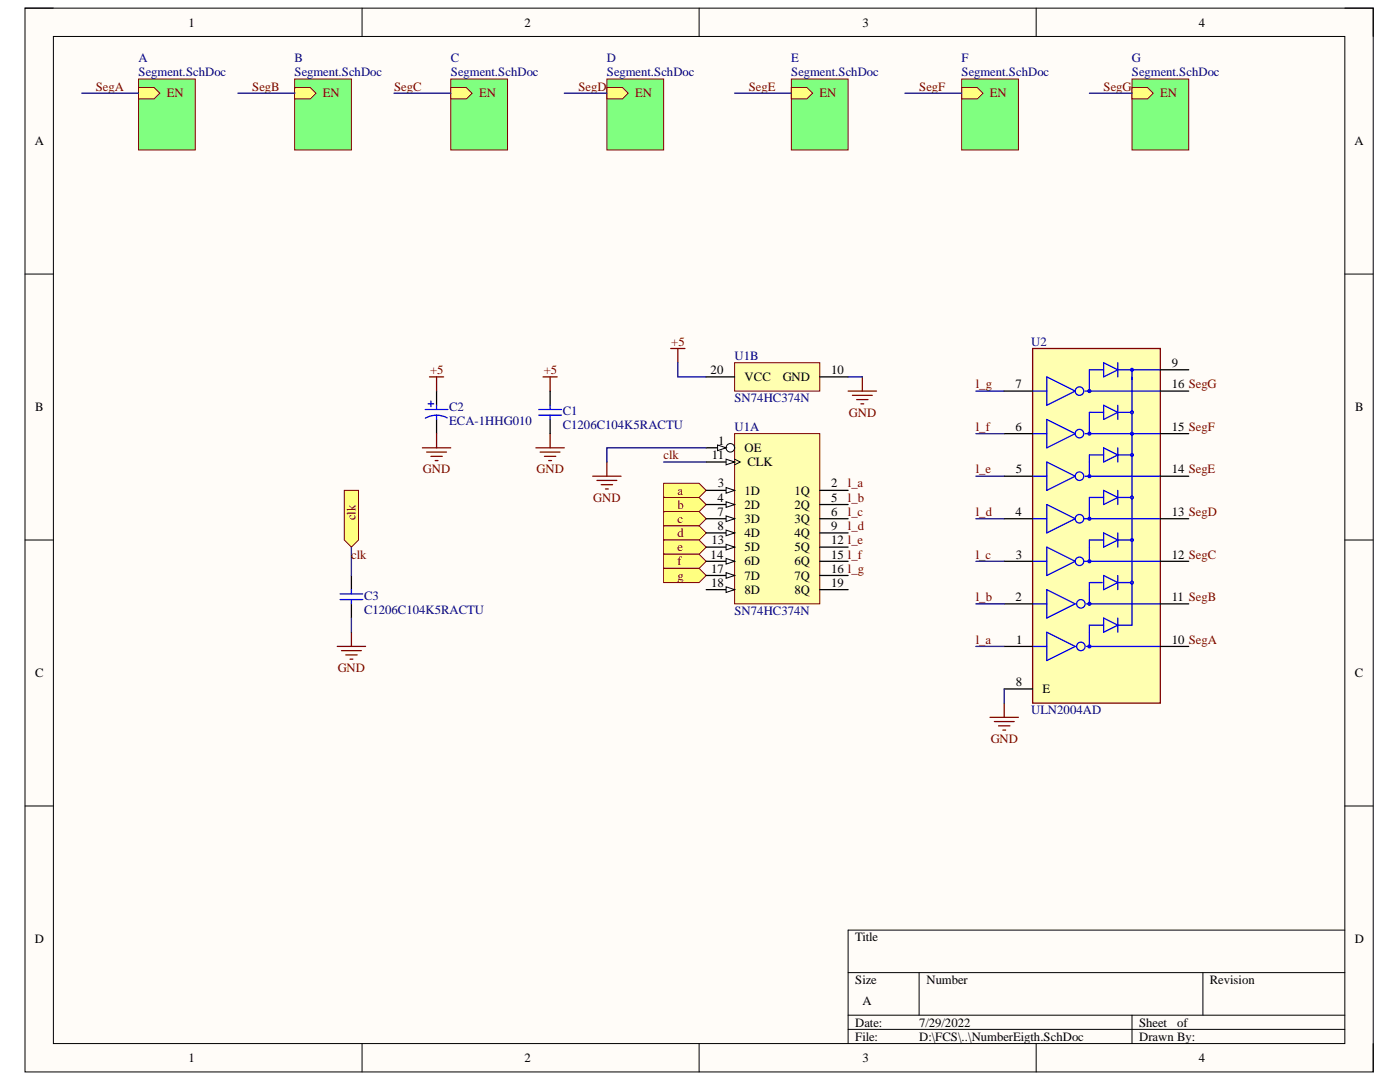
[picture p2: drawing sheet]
<svg xmlns="http://www.w3.org/2000/svg" width="279mm" height="216mm" viewBox="0 0 279 216" stroke-linecap="round" stroke-linejoin="round" font-family="sans-serif">
<path d="M5 1.6h269.1v212.3h-269.1z" fill-rule="evenodd" fill="#fffcf8"/>
<path d="M5 1.6h269.1v212.3h-269.1z" fill="none" stroke="#000" stroke-width=".2"/>
<path d="M10.7 7.3h257.7v200.9h-257.7z" fill-rule="evenodd" fill="#fffcf8"/>
<g fill="none" stroke="#000" stroke-width=".2">
<path d="M5 1.6h5.7M10.7 7.3h257.7v200.9h-257.7zM72.3 1.6v5.7M139.5 1.6v5.7M206.8 1.6v5.7M268.4 1.6h5.7v5.7M5 54.7h5.7M268.4 54.7h5.7M5 107.8h5.7M268.4 107.8h5.7M5 160.8h5.7M268.4 160.8h5.7"/>
<path d="M169.3 194.1h99.1M183.4 194.1v8.5M240.1 194.1v8.5M268.4 185.6h-99.1v22.6M72.3 208.2v5.7M139.5 208.2v5.7M169.3 202.6h99.1M169.3 205.4h99.1M206.8 208.2v5.7M225.9 202.6v5.6M274.1 208.2v5.7"/>
</g>
<path d="M27.6 15.8h11.4v14.1h-11.4z" fill-rule="evenodd" fill="#80ff80"/>
<path d="M27.6 15.8h11.4v14.1h-11.4z" fill="none" stroke="#800000" stroke-width=".2"/>
<path d="M27.6 17.5h3.2l1.1 1.1-1.1 1.1h-3.2z" fill-rule="evenodd" fill="#ffff80"/>
<path d="M27.6 17.5h3.2l1.1 1.1-1.1 1.1h-3.2z" fill="none" stroke="#800000" stroke-width=".2"/>
<path d="M58.8 15.8h11.3v14.1h-11.3z" fill-rule="evenodd" fill="#80ff80"/>
<path d="M58.8 15.8h11.3v14.1h-11.3z" fill="none" stroke="#800000" stroke-width=".2"/>
<path d="M58.8 17.5h3.1l1.2 1.1-1.2 1.1h-3.1z" fill-rule="evenodd" fill="#ffff80"/>
<path d="M58.8 17.5h3.1l1.2 1.1-1.2 1.1h-3.1z" fill="none" stroke="#800000" stroke-width=".2"/>
<path d="M90 15.8h11.3v14.1h-11.3z" fill-rule="evenodd" fill="#80ff80"/>
<path d="M90 15.8h11.3v14.1h-11.3z" fill="none" stroke="#800000" stroke-width=".2"/>
<path d="M90 17.5h3.1l1.1 1.1-1.1 1.1h-3.1z" fill-rule="evenodd" fill="#ffff80"/>
<path d="M90 17.5h3.1l1.1 1.1-1.1 1.1h-3.1z" fill="none" stroke="#800000" stroke-width=".2"/>
<path d="M121.1 15.8h11.3v14.1h-11.3z" fill-rule="evenodd" fill="#80ff80"/>
<path d="M121.1 15.8h11.3v14.1h-11.3z" fill="none" stroke="#800000" stroke-width=".2"/>
<path d="M121.1 17.5h3.1l1.2 1.1-1.2 1.1h-3.1z" fill-rule="evenodd" fill="#ffff80"/>
<path d="M121.1 17.5h3.1l1.2 1.1-1.2 1.1h-3.1z" fill="none" stroke="#800000" stroke-width=".2"/>
<path d="M157.9 15.8h11.4v14.1h-11.4z" fill-rule="evenodd" fill="#80ff80"/>
<path d="M157.9 15.8h11.4v14.1h-11.4z" fill="none" stroke="#800000" stroke-width=".2"/>
<path d="M157.9 17.5h3.1l1.2 1.1-1.2 1.1h-3.1z" fill-rule="evenodd" fill="#ffff80"/>
<path d="M157.9 17.5h3.1l1.2 1.1-1.2 1.1h-3.1z" fill="none" stroke="#800000" stroke-width=".2"/>
<path d="M191.9 15.8h11.3v14.1h-11.3z" fill-rule="evenodd" fill="#80ff80"/>
<path d="M191.9 15.8h11.3v14.1h-11.3z" fill="none" stroke="#800000" stroke-width=".2"/>
<path d="M191.9 17.5h3.1l1.2 1.1-1.2 1.1h-3.1z" fill-rule="evenodd" fill="#ffff80"/>
<path d="M191.9 17.5h3.1l1.2 1.1-1.2 1.1h-3.1z" fill="none" stroke="#800000" stroke-width=".2"/>
<path d="M225.9 15.8h11.3v14.1h-11.3z" fill-rule="evenodd" fill="#80ff80"/>
<path d="M225.9 15.8h11.3v14.1h-11.3z" fill="none" stroke="#800000" stroke-width=".2"/>
<path d="M225.9 17.5h3.1l1.2 1.1-1.2 1.1h-3.1z" fill-rule="evenodd" fill="#ffff80"/>
<path d="M225.9 17.5h3.1l1.2 1.1-1.2 1.1h-3.1z" fill="none" stroke="#800000" stroke-width=".2"/>
<path d="M206.1 69.5h25.5v70.8h-25.5z" fill-rule="evenodd" fill="#ffffb0"/>
<g fill="none" stroke="#800000" stroke-width=".25">
<path d="M85.7 75.2h2.8M87.1 75.2v2.8M108.4 75.2h2.8M109.8 75.2v2.8M133.9 69.5h2.8M135.3 69.5v2.9M169.3 78h5.6M170.1 78.9h4M171 79.7h2.2M172.1 75.2v2.8M206.1 69.5h25.5v70.8h-25.5zM84.3 89.4h5.7"/>
<path d="M85.1 90.2h4M86 91.1h2.3M86.8 91.9h.6M87.1 86.5v2.9M107 89.4h5.6M107.8 90.2h4M108.7 91.1h2.2M109.5 91.9h.6M109.8 86.5v2.9M118.3 95h5.6M119.1 95.9h4M120 96.7h2.2"/>
<path d="M120.8 97.6h.6M121.1 92.2v2.8M171.8 80.6h.6M67.3 129h5.7M68.1 129.8h4M69 130.7h2.3M69.9 131.5h.5M70.1 126.2v2.8M197.6 143.1h5.6M198.4 144h4M199.3 144.8h2.3M200.1 145.7h.6"/>
<path d="M200.4 140.3v2.8"/>
</g>
<g fill="none" stroke="#00f" stroke-width=".25">
<path d="M206.1 78h2.8M208.9 75.2l5.7 2.8-5.7 2.9zM216.6 78h15M220.2 72.4l2.9 1.4-2.9 1.4zM220.2 73.8h-2.8v4.2M223.1 72.4v2.8M223.1 73.8h8.5M225.9 73.8v50.9h-2.8M84.9 81.7h4.5M87.1 82.8l1.3 .2 .9 .4M87.1 82.8l-.9 .1-1.3 .5M87.1 82.8v.9"/>
<path d="M206.1 86.5h2.8M206.1 95h2.8M208.9 83.7l5.7 2.8-5.7 2.9zM208.9 92.2l5.7 2.8-5.7 2.8zM216.6 86.5h15M216.6 95h15M220.2 80.9l2.9 1.4-2.9 1.4zM220.2 89.4l2.9 1.4-2.9 1.4zM220.2 97.8l2.9 1.5-2.9 1.4zM220.2 82.3h-2.8v4.2M220.2 90.8h-2.8v4.2M220.2 99.3h-2.8v4.2"/>
<path d="M223.1 80.9v2.8M223.1 89.4v2.8M223.1 97.8v2.9M223.1 99.3h2.5M223.1 90.8h2.5M223.1 82.3h2.5M206.1 103.5h2.8M206.1 112h2.8M208.9 100.7l5.7 2.8-5.7 2.8zM208.9 109.2l5.7 2.8-5.7 2.8zM208.9 117.7l5.7 2.8-5.7 2.8zM216.3 103.5h15.3"/>
<path d="M216.3 112h15.3M220 116.2h-2.6v4.3M220.2 106.3l2.9 1.5-2.9 1.4zM220.2 114.8l2.9 1.4-2.9 1.5zM220.2 107.8h-2.8v4.2M223.1 106.3v2.9M223.1 114.8v2.9M223.1 116.2h2.5M223.1 107.8h2.5M206.1 120.5h2.8M206.1 129h2.8M208.9 126.2l5.7 2.8-5.7 2.8z"/>
<path d="M216.8 120.5h14.8M216.8 129h14.8M220.2 123.3l2.9 1.4-2.9 1.5zM220.2 124.7h-2.8v4.3M223.1 123.3v2.9"/>
<circle cx="215.4" cy="78" r=".85"/>
<circle cx="217.4" cy="78" r=".29"/>
<circle cx="225.9" cy="73.8" r=".28"/>
<circle cx="215.4" cy="95" r=".85"/>
<circle cx="215.4" cy="86.5" r=".85"/>
<circle cx="217.4" cy="95" r=".28"/>
<circle cx="217.4" cy="86.5" r=".29"/>
<circle cx="225.9" cy="99.3" r=".28"/>
<circle cx="225.9" cy="82.3" r=".28"/>
<circle cx="225.9" cy="86.5" r=".28"/>
<circle cx="225.9" cy="90.8" r=".28"/>
<circle cx="215.4" cy="112" r=".85"/>
<circle cx="215.4" cy="103.5" r=".85"/>
<circle cx="217.4" cy="103.5" r=".28"/>
<circle cx="217.4" cy="112" r=".29"/>
<circle cx="225.9" cy="107.8" r=".28"/>
<circle cx="225.9" cy="116.2" r=".28"/>
<circle cx="215.7" cy="129" r=".85"/>
<circle cx="215.7" cy="120.5" r=".85"/>
<circle cx="217.4" cy="129" r=".28"/>
<circle cx="217.4" cy="120.5" r=".29"/>
</g>
<g fill="none" stroke="#000" stroke-width=".25">
<path d="M200.4 78h5.7M231.6 78h5.6M231.6 73.8h5.6M87.1 83.7v2.8M200.4 86.5h5.7M200.4 95h5.7M231.6 86.5h5.6M231.6 95h5.6M200.4 112h5.7M200.4 103.5h5.7M231.6 112h5.6M231.6 103.5h5.6"/>
<path d="M200.4 129h5.7M200.4 120.5h5.7M200.4 137.5h5.7M231.6 129h5.6M231.6 120.5h5.6"/>
</g>
<path d="M132.4 96.4h7.1l1.4 1.5-1.4 1.4h-7.1z" fill-rule="evenodd" fill="#ffff80"/>
<path d="M132.4 96.4h7.1l1.4 1.5-1.4 1.4h-7.1z" fill="none" stroke="#800000" stroke-width=".2"/>
<path d="M132.4 99.3h7.1l1.4 1.4-1.4 1.4h-7.1z" fill-rule="evenodd" fill="#ffff80"/>
<path d="M132.4 99.3h7.1l1.4 1.4-1.4 1.4h-7.1z" fill="none" stroke="#800000" stroke-width=".2"/>
<path d="M132.4 102.1h7.1l1.4 1.4-1.4 1.4h-7.1z" fill-rule="evenodd" fill="#ffff80"/>
<path d="M132.4 102.1h7.1l1.4 1.4-1.4 1.4h-7.1z" fill="none" stroke="#800000" stroke-width=".2"/>
<path d="M132.4 104.9h7.1l1.4 1.4-1.4 1.5h-7.1z" fill-rule="evenodd" fill="#ffff80"/>
<path d="M132.4 104.9h7.1l1.4 1.4-1.4 1.5h-7.1z" fill="none" stroke="#800000" stroke-width=".2"/>
<path d="M132.4 107.8h7.1l1.4 1.4-1.4 1.4h-7.1z" fill-rule="evenodd" fill="#ffff80"/>
<path d="M132.4 107.8h7.1l1.4 1.4-1.4 1.4h-7.1z" fill="none" stroke="#800000" stroke-width=".2"/>
<path d="M132.4 110.6h7.1l1.4 1.4-1.4 1.4h-7.1z" fill-rule="evenodd" fill="#ffff80"/>
<path d="M132.4 110.6h7.1l1.4 1.4-1.4 1.4h-7.1z" fill="none" stroke="#800000" stroke-width=".2"/>
<path d="M132.4 113.4h7.1l1.4 1.4-1.4 1.4h-7.1z" fill-rule="evenodd" fill="#ffff80"/>
<path d="M132.4 113.4h7.1l1.4 1.4-1.4 1.4h-7.1z" fill="none" stroke="#800000" stroke-width=".2"/>
<path d="M146.6 86.5h17v34h-17z" fill-rule="evenodd" fill="#ffffb0"/>
<path d="M146.6 86.5h17v34h-17z" fill="none" stroke="#800000" stroke-width=".2"/>
<path d="M140.9 89.4h5.7" fill="none" stroke="#000" stroke-width=".25"/>
<circle cx="145.8" cy="89.4" r=".85" fill="#f8fcff"/>
<circle cx="145.8" cy="89.4" r=".85" fill="none" stroke="#000" stroke-width=".2"/>
<path d="M143.2 88.8l1.7 .6-1.7 .5z" fill="#f8fcff"/>
<path d="M143.2 88.8l1.7 .6-1.7 .5z" fill="none" stroke="#000" stroke-width=".2"/>
<path d="M140.9 92.2h5.7" fill="none" stroke="#000" stroke-width=".25"/>
<path d="M144.9 91.6l1.7 .6-1.7 .6z" fill="#f8fcff"/>
<path d="M144.9 91.6l1.7 .6-1.7 .6zM146.6 91.6l1.1 .6-1.1 .6" fill="none" stroke="#000" stroke-width=".2"/>
<path d="M140.9 109.2h5.7M163.6 109.2h5.7" fill="none" stroke="#000" stroke-width=".25"/>
<path d="M144.9 108.6l1.7 .6-1.7 .5z" fill="#f8fcff"/>
<path d="M144.9 108.6l1.7 .6-1.7 .5z" fill="none" stroke="#000" stroke-width=".2"/>
<path d="M140.9 112h5.7" fill="none" stroke="#000" stroke-width=".25"/>
<path d="M144.9 111.4l1.7 .6-1.7 .6z" fill="#f8fcff"/>
<path d="M144.9 111.4l1.7 .6-1.7 .6z" fill="none" stroke="#000" stroke-width=".2"/>
<path d="M140.9 114.8h5.7M163.6 112h5.7M163.6 114.8h5.7" fill="none" stroke="#000" stroke-width=".25"/>
<path d="M144.9 114.3l1.7 .5-1.7 .6z" fill="#f8fcff"/>
<path d="M144.9 114.3l1.7 .5-1.7 .6z" fill="none" stroke="#000" stroke-width=".2"/>
<path d="M140.9 117.7h5.7" fill="none" stroke="#000" stroke-width=".25"/>
<path d="M144.9 117.1l1.7 .6-1.7 .5z" fill="#f8fcff"/>
<path d="M144.9 117.1l1.7 .6-1.7 .5z" fill="none" stroke="#000" stroke-width=".2"/>
<path d="M140.9 97.9h5.7M163.6 97.9h5.7M163.6 117.7h5.7" fill="none" stroke="#000" stroke-width=".25"/>
<path d="M144.9 97.3l1.7 .6-1.7 .5z" fill="#f8fcff"/>
<path d="M144.9 97.3l1.7 .6-1.7 .5z" fill="none" stroke="#000" stroke-width=".2"/>
<path d="M140.9 100.7h5.7" fill="none" stroke="#000" stroke-width=".25"/>
<path d="M144.9 100.1l1.7 .6-1.7 .5z" fill="#f8fcff"/>
<path d="M144.9 100.1l1.7 .6-1.7 .5z" fill="none" stroke="#000" stroke-width=".2"/>
<path d="M140.9 103.5h5.7M163.6 100.7h5.7M163.6 103.5h5.7" fill="none" stroke="#000" stroke-width=".25"/>
<path d="M144.9 102.9l1.7 .6-1.7 .6z" fill="#f8fcff"/>
<path d="M144.9 102.9l1.7 .6-1.7 .6z" fill="none" stroke="#000" stroke-width=".2"/>
<path d="M140.9 106.3h5.7" fill="none" stroke="#000" stroke-width=".25"/>
<path d="M144.9 105.8l1.7 .5-1.7 .6z" fill="#f8fcff"/>
<path d="M144.9 105.8l1.7 .5-1.7 .6z" fill="none" stroke="#000" stroke-width=".2"/>
<path d="M163.6 106.3h5.7" fill="none" stroke="#000" stroke-width=".25"/>
<path d="M146.6 72.4h17v5.6h-17z" fill-rule="evenodd" fill="#ffffb0"/>
<path d="M146.6 72.4h17v5.6h-17z" fill="none" stroke="#800000" stroke-width=".2"/>
<path d="M109.8 78v2.9M140.9 75.2h5.7M163.6 75.2h5.7M109.8 83.7v2.8M70.1 114.8v2.9M70.1 120.5v2.8" fill="none" stroke="#000" stroke-width=".25"/>
<path d="M107.5 81.7h4.6M107.5 82.8h4.6M109.8 80.9v.8M109.8 82.8v.9M67.9 118.5h4.5M67.9 119.6h4.5M70.1 117.7v.8M70.1 119.6v.9" fill="none" stroke="#00f" stroke-width=".25"/>
<path d="M68.7 97.9h2.8v9.9l-1.4 1.4-1.4-1.4z" fill-rule="evenodd" fill="#ffff80"/>
<path d="M68.7 97.9h2.8v9.9l-1.4 1.4-1.4-1.4z" fill="none" stroke="#800000" stroke-width=".2"/>
<g fill="none" stroke="#000080" stroke-width=".25">
<path d="M16.3 18.6h11.3M47.5 18.6h11.3M78.6 18.6h11.4M112.6 18.6h8.5M146.6 18.6h11.3M180.6 18.6h11.3M217.4 18.6h8.5M135.3 72.4v2.8h5.6M169.3 75.2h2.8M194.8 78h5.6M132.4 92.2h8.5M140.9 89.4h-19.8v2.8"/>
<path d="M194.8 95h5.6M194.8 86.5h5.6M70.1 109.2v5.6M194.8 112h5.6M194.8 103.5h5.6M70.1 123.3v2.9M194.8 129h5.6M194.8 120.5h5.6M200.4 137.5v2.8"/>
</g>
<text font-size="3.9" fill="#00f" x="86.4" y="80.3">PIC201</text>
<g font-size="2.5">
<text x="37.6" y="5.3">1</text>
<text x="104.7" y="5.3">2</text>
<text x="172.1" y="5.3">3</text>
<text x="239.3" y="5.3">4</text>
<text x="6.9" y="29">A</text>
<text x="270.3" y="29">A</text>
<text x="141.8" y="74.6">20</text>
<text x="148.6" y="76.1">VCC</text>
<text x="156.2" y="76.1">GND</text>
<text x="165.8" y="74.6">10</text>
<text x="202.6" y="77.5">7</text>
<text x="233.8" y="77.5">16 SegG</text>
<text x="233.8" y="73.3">9</text>
<text x="7" y="82.1">B</text>
<text x="270.5" y="82.1">B</text>
<text x="143.3" y="88.8">1</text>
<text x="202.6" y="85.9">6</text>
<text x="233.8" y="85.9">15 SegF</text>
<text x="142.1" y="91.6">11</text>
<text x="148.6" y="90.2">OE</text>
<text x="149.2" y="93">CLK</text>
<text x="202.7" y="94.5">5</text>
<text x="233.8" y="94.5">14 SegE</text>
<text x="143.2" y="100.1">4</text>
<text x="143.3" y="97.3">3</text>
<text x="148.6" y="98.7">1D</text>
<text x="148.6" y="101.6">2D</text>
<text x="158.6" y="98.7">1Q</text>
<text x="158.6" y="101.6">2Q</text>
<text x="165.8" y="97.3">2</text>
<text x="165.8" y="100.1">5</text>
<text x="143.2" y="102.9">7</text>
<text x="143.2" y="105.8">8</text>
<text x="148.6" y="104.4">3D</text>
<text x="148.6" y="107.2">4D</text>
<text x="158.6" y="104.4">3Q</text>
<text x="158.6" y="107.2">4Q</text>
<text x="165.8" y="102.9">6</text>
<text x="165.8" y="105.8">9</text>
<text x="202.6" y="102.9">4</text>
<text x="233.8" y="102.9">13 SegD</text>
<text x="141.8" y="111.5">14</text>
<text x="142" y="108.6">13</text>
<text x="148.6" y="110">5D</text>
<text x="148.6" y="112.8">6D</text>
<text x="158.6" y="110">5Q</text>
<text x="158.6" y="112.8">6Q</text>
<text x="165.8" y="108.6">12 l_e</text>
<text x="165.8" y="111.5">15 l_f</text>
<text x="202.7" y="111.5">3</text>
<text x="233.8" y="111.5">12 SegC</text>
<text x="141.9" y="114.3">17</text>
<text x="141.9" y="117.1">18</text>
<text x="148.6" y="115.7">7D</text>
<text x="148.6" y="118.5">8D</text>
<text x="158.6" y="115.7">7Q</text>
<text x="158.6" y="118.5">8Q</text>
<text x="165.8" y="114.3">16 l_g</text>
<text x="165.8" y="117.1">19</text>
<text x="202.6" y="119.9">2</text>
<text x="233.8" y="119.9">11 SegB</text>
<text x="202.8" y="128.4">1</text>
<text x="233.8" y="128.4">10 SegA</text>
<text x="7" y="135.1">C</text>
<text x="202.7" y="136.9">8</text>
<text x="270.4" y="135.1">C</text>
<text x="208" y="138.3">E</text>
<text x="6.9" y="188.2">D</text>
<text x="170.7" y="187.9">Title</text>
<text x="270.4" y="188.2">D</text>
<text x="170.7" y="196.3">Size</text>
<text x="184.9" y="196.3">Number</text>
<text x="241.5" y="196.3">Revision</text>
<text x="172.1" y="200.6">A</text>
<text x="170.7" y="204.9">Date:</text>
<text x="170.7" y="207.6">File:</text>
<text x="183.4" y="204.9">7/29/2022</text>
<text x="183.4" y="207.6">D:\FCS\..\NumberEigth.SchDoc</text>
<text x="227.3" y="204.9">Sheet</text>
<text x="227.3" y="207.6">Drawn By:</text>
<text x="234.9" y="204.9">of</text>
<text x="37.6" y="212">1</text>
<text x="104.7" y="212">2</text>
<text x="172.1" y="212">3</text>
<text x="239.3" y="212">4</text>
</g>
<g font-size="2.5" fill="#000080">
<text x="27.7" y="12.4">A</text>
<text x="27.7" y="15.2">Segment.SchDoc</text>
<text x="58.8" y="12.4">B</text>
<text x="58.8" y="15.2">Segment.SchDoc</text>
<text x="90" y="12.4">C</text>
<text x="90" y="15.2">Segment.SchDoc</text>
<text x="121.1" y="12.4">D</text>
<text x="121.1" y="15.2">Segment.SchDoc</text>
<text x="157.9" y="12.4">E</text>
<text x="157.9" y="15.2">Segment.SchDoc</text>
<text x="191.9" y="12.4">F</text>
<text x="191.9" y="15.2">Segment.SchDoc</text>
<text x="225.9" y="12.4">G</text>
<text x="225.9" y="15.2">Segment.SchDoc</text>
<text x="146.6" y="71.8">U1B</text>
<text x="205.8" y="69">U2</text>
<text x="89.6" y="82">C2</text>
<text x="112.3" y="82.9">C1</text>
<text x="146.6" y="80.3">SN74HC374N</text>
<text x="89.6" y="84.8">ECA-1HHG010</text>
<text x="112.3" y="85.7">C1206C104K5RACTU</text>
<text x="146.6" y="85.9">U1A</text>
<text x="72.6" y="119.7">C3</text>
<text x="72.6" y="122.4">C1206C104K5RACTU</text>
<text x="146.6" y="122.8">SN74HC374N</text>
<text x="205.8" y="142.6">ULN2004AD</text>
</g>
<g font-size="2.5" fill="#800000">
<text x="19.1" y="18.1">SegA</text>
<text x="33.3" y="19.4">EN</text>
<text x="50.3" y="18.1">SegB</text>
<text x="64.4" y="19.4">EN</text>
<text x="78.7" y="18.1">SegC</text>
<text x="95.7" y="19.4">EN</text>
<text x="115.4" y="18.1">SegD</text>
<text x="126.8" y="19.4">EN</text>
<text x="149.4" y="18.1">SegE</text>
<text x="163.6" y="19.4">EN</text>
<text x="183.4" y="18.1">SegF</text>
<text x="197.6" y="19.4">EN</text>
<text x="220.2" y="18.1">SegG</text>
<text x="231.6" y="19.4">EN</text>
<text x="134" y="69">+5</text>
<text x="85.8" y="74.6">+5</text>
<text x="108.5" y="74.6">+5</text>
<text x="194.8" y="77.5">l_g</text>
<text x="169.4" y="83.1">GND</text>
<text x="194.8" y="85.9">l_f</text>
<text x="84.4" y="94.5">GND</text>
<text x="107.1" y="94.5">GND</text>
<text x="132.4" y="91.6">clk</text>
<text x="194.8" y="94.5">l_e</text>
<text x="118.4" y="100.1">GND</text>
<text x="135.2" y="98.7">a</text>
<text x="135.2" y="101.6">b</text>
<text x="169.2" y="97.3">l_a</text>
<text x="169.2" y="100.1">l_b</text>
<text x="71" y="103.8" transform="rotate(-90 71 103.8)">clk</text>
<text x="135.2" y="104.4">c</text>
<text x="135.2" y="107.2">d</text>
<text x="169.2" y="102.9">l_c</text>
<text x="169.2" y="105.8">l_d</text>
<text x="194.8" y="102.9">l_d</text>
<text x="70.1" y="111.5">clk</text>
<text x="135.2" y="110">e</text>
<text x="135.2" y="112.8">f</text>
<text x="194.8" y="111.5">l_c</text>
<text x="135.2" y="115.7">g</text>
<text x="194.8" y="119.9">l_b</text>
<text x="194.8" y="128.4">l_a</text>
<text x="67.4" y="134.1">GND</text>
<text x="197.7" y="148.2">GND</text>
</g>
</svg>
